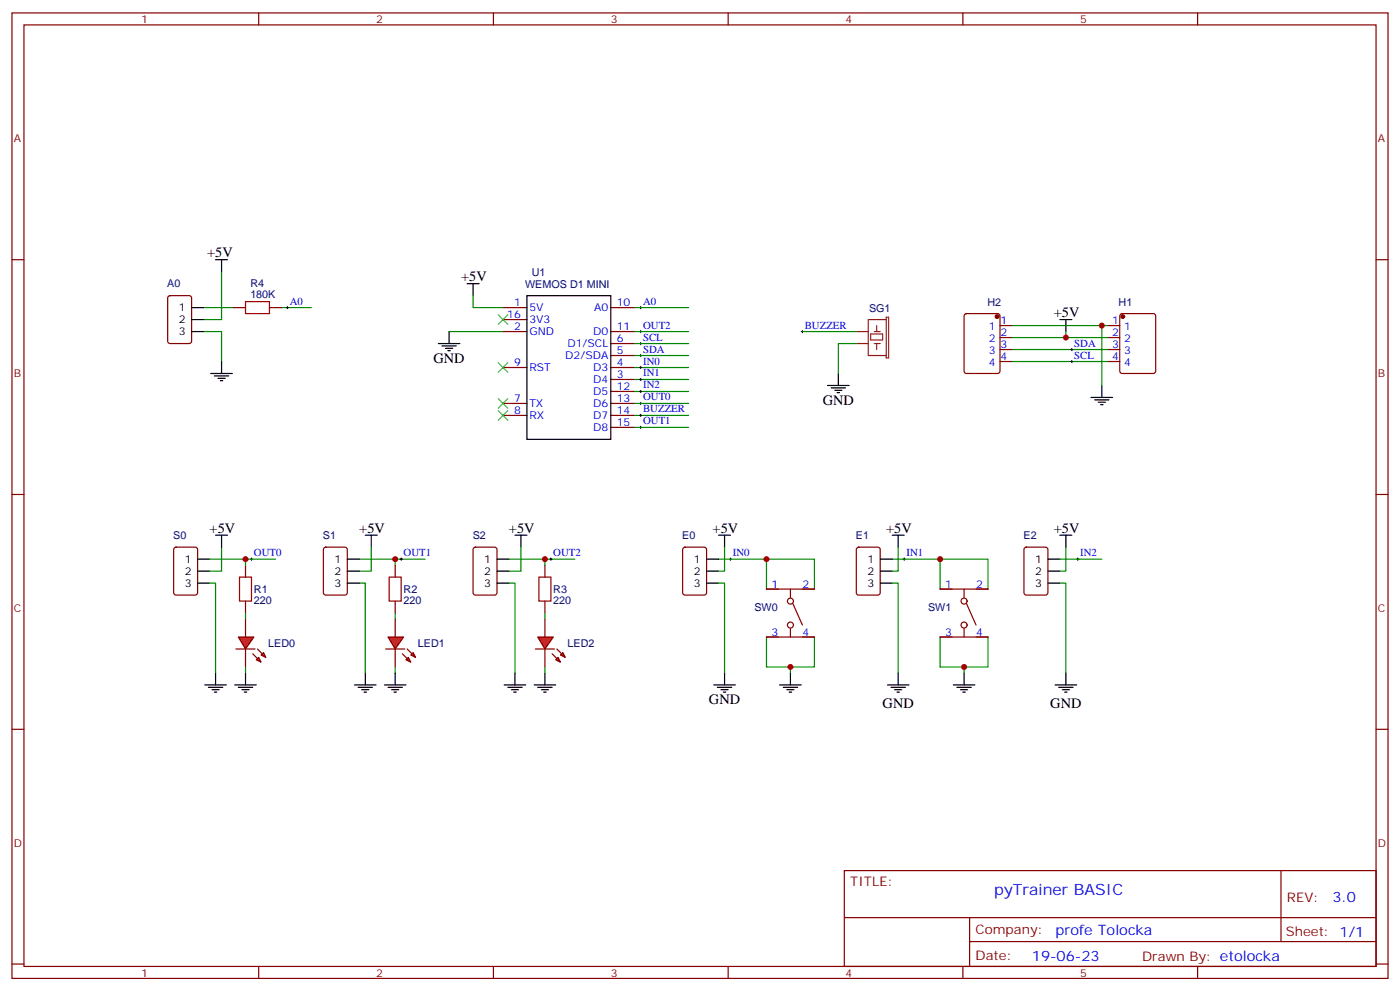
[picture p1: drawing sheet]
<svg xmlns="http://www.w3.org/2000/svg" width="412mm" height="292mm" viewBox="0 0 412 292" stroke-linecap="round" stroke-linejoin="round" font-family="sans-serif">
<g fill="none" stroke="#870000" stroke-width=".35">
<path d="M3.5 3.8h405.4v284.3h-405.4zM7.1 7.3h398.2v277.3h-398.2zM76.2 3.8v3.5M145.3 3.8v3.5M214.5 3.8v3.5M283.6 3.8v3.5M352.8 3.8v3.5M3.5 76.5h3.6M405.3 76.5h3.6M148.2 90.6h7M148.2 94.1h7M148.2 97.6h7"/>
<path d="M179.9 90.6h7.1M179.9 97.6h7.1M148.2 108.2h7M148.2 118.8h7M179.9 108.2h7.1M179.9 118.8h7.1M179.9 101.2h7.1M179.9 104.7h7.1M179.9 111.8h7.1M179.9 115.3h7.1M148.2 122.3h7M179.9 122.3h7.1"/>
<path d="M179.9 125.9h7.1M3.5 145.6h3.6M405.3 145.6h3.6M51.4 161.4l.5-.3h5.6l.7 .5v13l-.5 .6-5.8 .1-.7-.5v-12.9zM72.3 166.4v3.6M72.3 177v3.6M95.5 161.4l.5-.3h5.6l.7 .5v13l-.5 .6-5.8 .1-.7-.5-.1-12.9zM116.4 166.4v3.6M116.4 177v3.6M3.5 214.8h3.6M405.3 214.8h3.6M248.7 256.4h156.6v28.2h-156.6z"/>
<path d="M377.3 256.4v20.9M248.7 270.2h156.5M285.6 277.3h119.6M285.6 270.2v14.2M3.5 283.9h3.6M76.2 284.6v3.5M145.3 284.6v3.5M214.5 284.6v3.5M283.6 284.6v3.5M352.8 284.6v3.5M405.3 283.9h3.6"/>
</g>
<g fill="none" stroke="#000" stroke-width=".35">
<path d="M132.3 97.6v3.6M137.6 83.5h3.5M139.3 83.5v3.6M155.2 87.1h24.7v42.3h-24.7zM129.1 101.2h6.4M130.2 101.9h4.2M131.2 102.6h2.1M131.9 103.3h.7M63.5 157.6h3.5M65.3 157.6v3.5M107.6 157.6h3.5M109.4 157.6v3.5"/>
<path d="M58.2 164.7h3.5M58.2 168.2h3.5M58.2 171.7h3.5M102.3 164.7h3.5M102.3 168.2h3.5M102.3 171.7h3.5M63.5 198.2v3.5M72.3 198.2v3.5M107.6 198.2v3.5M116.4 198.2v3.5M60.3 201.7h6.4M61.4 202.4h4.2"/>
<path d="M62.4 203.1h2.2M63.1 203.8h.8M69.1 201.7h6.4M70.2 202.4h4.2M71.3 203.1h2.1M72 203.8h.7M104.4 201.7h6.4M105.5 202.4h4.2M106.5 203.1h2.2M107.2 203.8h.7M113.2 201.7h6.4M114.3 202.4h4.2"/>
<path d="M115.4 203.1h2.1M116.1 203.8h.7"/>
</g>
<g fill="none" stroke="#008700" stroke-width=".35">
<path d="M132.3 97.6h15.9M139.3 87.1v3.5h8.9M187 97.6h15.8M187 90.6h15.8M187 108.2h15.8M187 111.8h15.8M187 115.3h15.8M187 118.8h15.8M187 122.3h15.8M187 125.9h15.8M61.7 171.7h1.8v26.5M61.7 164.7h19.4"/>
<path d="M65.3 161.1v7.1h-3.6M72.3 164.7v1.7M105.8 171.7h1.8v26.5M105.8 164.7h19.4M109.4 161.1v7.1h-3.6M116.4 164.7v1.7M72.3 180.6v1.7M72.3 196.4v1.8M116.4 180.6v1.7M116.4 196.4v1.8"/>
</g>
<path d="M146.8 106.8l2.8 2.8M146.8 117.4l2.8 2.8M149.6 106.8l-2.8 2.8M149.6 117.4l-2.8 2.8M146.8 120.9l2.8 2.9M149.6 120.9l-2.8 2.9" fill="none" stroke="#3c3" stroke-width=".35"/>
<g fill="none" stroke="#000" stroke-width=".29">
<path d="M188.4 97.6h.7M188.4 90.6h.7M188.7 90.2v.7M188.7 97.3v.7M188.4 118.8h.7M188.4 108.2h.7M188.4 111.8h.7M188.4 115.3h.7M188.7 107.9v.7M188.7 111.4v.7M188.7 114.9v.7M188.7 118.5v.7"/>
<path d="M188.4 125.9h.7M188.7 125.5v.7M73.7 164.7h.7M74.1 164.3v.7"/>
</g>
<path d="M70.6 170h3.5v7h-3.5zM114.7 170h3.5v7h-3.5z" fill="none" stroke="#a10000" stroke-width=".35"/>
<g fill="#f00" stroke="#870000" stroke-width=".35">
<path d="M114.3 187.6h4.6l-2.5 3.5z"/>
<path d="M113.6 191.1h5.6z"/>
</g>
<g fill="#870000" stroke="#870000" stroke-width=".35">
<path d="M119.9 191.1l1.5 1.4z"/>
<path d="M118.5 192.5l1.4 1.5z"/>
</g>
<g fill="#f00" stroke="#870000" stroke-width=".35">
<path d="M121.7 192.2l.7 1.4-1.4-.7z"/>
<path d="M119.6 194.3l.7-.7 .7 1.4z"/>
</g>
<path d="M139.6 161.4l.5-.3h5.6l.6 .5 .1 13-.5 .6-5.8 .1-.7-.5-.1-12.9zM160.5 166.4v3.6M160.5 177v3.6M116.4 182.3v5.3M116.4 191.1v5.3" fill="none" stroke="#870000" stroke-width=".35"/>
<path d="M117.8 164.7h.7M118.2 164.3v.7" fill="none" stroke="#000" stroke-width=".29"/>
<g fill="none" stroke="#000" stroke-width=".35">
<path d="M151.7 157.6h3.5M153.5 157.6v3.5M146.4 164.7h3.5M146.4 168.2h3.5M146.4 171.7h3.5M151.7 198.2v3.5M160.5 198.2v3.5M148.5 201.7h6.4M149.6 202.4h4.2M150.6 203.1h2.2M151.3 203.8h.7M157.3 201.7h6.4"/>
<path d="M158.4 202.4h4.2M159.5 203.1h2.1M160.2 203.8h.7"/>
</g>
<path d="M149.9 171.7h1.8v26.5M149.9 164.7h19.4M153.5 161.1v7.1h-3.6M160.5 196.4v1.8" fill="none" stroke="#008700" stroke-width=".35"/>
<path d="M158.7 170h3.6v7h-3.6z" fill="none" stroke="#a10000" stroke-width=".35"/>
<g fill="#f00" stroke="#870000" stroke-width=".35">
<path d="M158.4 187.6h4.6l-2.5 3.5z"/>
<path d="M157.7 191.1h5.6z"/>
</g>
<g fill="#870000" stroke="#870000" stroke-width=".35">
<path d="M164 191.1l1.5 1.4z"/>
<path d="M162.6 192.5l1.4 1.5z"/>
</g>
<g fill="#f00" stroke="#870000" stroke-width=".35">
<path d="M165.1 192.9l.7-.7 .7 1.4z"/>
<path d="M163.7 194.3l.7-.7 .7 1.4z"/>
</g>
<g fill="none" stroke="#870000" stroke-width=".35">
<path d="M49.6 87.3l.5-.2h5.6l.7 .4v13l-.4 .6-5.9 .1-.7-.5v-12.9zM68.8 90.6h3.5M79.4 90.6h3.5M326.3 95.9h3.5M326.3 99.4h3.5M330.1 92.6l.5-.2h9.1l.7 .4v16.5l-.4 .6-9.4 .1-.7-.5-.1-16.4zM326.3 102.9h3.5M326.3 106.5h3.5M225.8 173.5h14.1M232.8 173.5v2.5M233.5 177.7l2.9 6.4M276.9 173.5h14.1"/>
<path d="M284 173.5v2.5M284.7 177.7l2.8 6.4M160.5 182.3v5.3M160.5 191.1v5.3M225.8 187.6h14.1M232.8 185.1v2.5M276.9 187.6h14.1M284 185.1v2.5"/>
<circle cx="232.8" cy="177" r=".88"/>
<circle cx="284" cy="177" r=".88"/>
<circle cx="232.8" cy="184.1" r=".88"/>
<circle cx="284" cy="184.1" r=".88"/>
</g>
<g fill="none" stroke="#000" stroke-width=".29">
<path d="M84.3 90.6h.7M84.7 90.2v.7M236 97.6h.7M236.4 97.3v.7M188.4 101.2h.7M188.4 104.7h.7M188.7 100.8v.7M188.7 104.4v.7M315.4 102.9h.7M315.4 106.5h.7M315.7 102.6v.7M315.7 106.1v.7"/>
<path d="M188.4 122.3h.7M188.7 122v.7M161.9 164.7h.7M162.3 164.3v.7M214.8 164.7h.7M215.2 164.3v.7M266 164.7h.7M266.3 164.3v.7"/>
</g>
<g fill="none" stroke="#008700" stroke-width=".35">
<path d="M60 97.6h5.3v8.9M60 90.6h8.8M65.3 80v14.1h-5.3M82.9 90.6h8.8M236.4 97.6h15.8M314 97.6v1.8h12.3M326.3 95.9h-1.7v17.6M187 101.2h15.8M187 104.7h15.8M252.2 101.2h-5.3v8.8M298.1 102.9h28.2M298.1 106.5h28.2"/>
<path d="M160.5 164.7v1.7M211.7 164.7h14.1M225.8 173.5v-8.8h14.1v8.8M262.8 164.7h14.1M276.9 173.5v-8.8h14.1v8.8M160.5 180.6v1.7M225.8 187.6v8.8h14.1v-8.8M232.8 196.4v1.8M276.9 187.6v8.8h14.1v-8.8M284 196.4v1.8"/>
</g>
<g fill="none" stroke="#000" stroke-width=".35">
<path d="M63.5 76.5h3.5M65.3 76.5v3.5M56.4 94.1h3.6M56.4 90.6h3.6M56.4 97.6h3.6M312.2 94.1h3.5M314 94.1v3.5M62.1 110h6.3M63.1 110.7h4.3M64.2 111.4h2.1M64.9 112.1h.7M65.3 106.5v3.5"/>
<path d="M243.8 113.5h6.3M244.8 114.2h4.3M245.9 114.9h2.1M246.6 115.6h.7M246.9 110v3.5M321.4 117.1h6.3M322.4 117.8h4.3M323.5 118.5h2.1M324.2 119.2h.7M324.6 113.5v3.6M232.8 198.2v3.5M284 198.2v3.5"/>
<path d="M229.7 201.7h6.3M230.7 202.4h4.2M231.8 203.1h2.1M232.5 203.8h.7M280.8 201.7h6.4M281.9 202.4h4.2M282.9 203.1h2.1M283.6 203.8h.7"/>
</g>
<path d="M252.2 97.6h3.6M256.5 98.4h3.5v1.7h-3.5zM257.5 97.6h1.8M258.2 95.9v1.7M261.1 94.1h-5.3v10.6h5.3M261.1 93.4h.7v12h-.7zM252.2 101.2h3.6M257.5 101.2h1.8M258.2 101.2v1.7" fill="none" stroke="#8c2424" stroke-width=".35"/>
<circle cx="330.7" cy="93.2" r=".53" fill="#870000" stroke="#870000" stroke-width=".35"/>
<path d="M72.3 88.8h7.1v3.6h-7.1z" fill="none" stroke="#a10000" stroke-width=".35"/>
<path d="M146.8 92.7l2.8 2.8M149.6 92.7l-2.8 2.8" fill="none" stroke="#3c3" stroke-width=".35"/>
<g fill="#f00" stroke="#870000" stroke-width=".35">
<path d="M70.2 187.6h4.6l-2.5 3.5z"/>
<path d="M69.5 191.1h5.6z"/>
</g>
<g fill="#870000" stroke="#870000" stroke-width=".35">
<path d="M75.8 191.1l1.5 1.4z"/>
<path d="M74.4 192.5l1.4 1.5z"/>
</g>
<g fill="#f00" stroke="#870000" stroke-width=".35">
<path d="M77.6 192.2l.7 1.4-1.4-.7z"/>
<path d="M75.5 194.3l.7-.7 .7 1.4z"/>
</g>
<path d="M284.2 92.6l.5-.2h9.2l.6 .4 .1 16.5-.5 .6-9.4 .1-.7-.5v-16.4zM294.6 95.9h3.5M294.6 99.4h3.5M294.6 102.9h3.5M294.6 106.5h3.5M201.3 161.4l.5-.3h5.6l.7 .5v13l-.4 .6-5.9 .1-.7-.5v-12.9zM252.5 161.4l.4-.3h5.7l.6 .5 .1 13-.5 .6-5.9 .1-.6-.5-.1-12.9zM301.9 161.4l.4-.3h5.7l.6 .5 .1 13-.5 .6-5.9 .1-.6-.5-.1-12.9zM72.3 182.3v5.3M72.3 191.1v5.3" fill="none" stroke="#870000" stroke-width=".35"/>
<g fill="none" stroke="#000" stroke-width=".35">
<path d="M211.7 157.6h3.5M213.4 157.6v3.5M262.8 157.6h3.5M264.6 157.6v3.5M312.2 157.6h3.5M314 157.6v3.5M208.1 164.7h3.6M208.1 168.2h3.6M208.1 171.7h3.6M259.3 164.7h3.5M259.3 168.2h3.5M259.3 171.7h3.5"/>
<path d="M308.7 164.7h3.5M308.7 168.2h3.5M308.7 171.7h3.5M213.4 198.2v3.5M264.6 198.2v3.5M314 198.2v3.5M210.3 201.7h6.3M211.3 202.4h4.2M212.4 203.1h2.1M213.1 203.8h.7M261.4 201.7h6.4M262.5 202.4h4.2"/>
<path d="M263.5 203.1h2.1M264.2 203.8h.7M310.8 201.7h6.3M311.9 202.4h4.2M312.9 203.1h2.1M313.6 203.8h.7"/>
</g>
<path d="M298.1 99.4h15.9M298.1 95.9h26.5M211.7 171.7h1.7v26.5M213.4 161.1v7.1h-1.7M262.8 171.7h1.8v26.5M264.6 161.1v7.1h-1.8M312.2 171.7h1.8v26.5M312.2 164.7h12.4M314 161.1v7.1h-1.8" fill="none" stroke="#008700" stroke-width=".35"/>
<path d="M317.1 164.7h.8M317.5 164.3v.7" fill="none" stroke="#000" stroke-width=".29"/>
<circle cx="293.7" cy="93.2" r=".53" fill="#870000" stroke="#870000" stroke-width=".35"/>
<g fill="#c00">
<circle cx="72.3" cy="164.7" r=".88"/>
<circle cx="116.4" cy="164.7" r=".88"/>
<circle cx="232.8" cy="196.4" r=".88"/>
<circle cx="225.8" cy="164.7" r=".88"/>
<circle cx="284" cy="196.4" r=".88"/>
<circle cx="276.9" cy="164.7" r=".88"/>
<circle cx="160.5" cy="164.7" r=".88"/>
<circle cx="314" cy="99.4" r=".88"/>
<circle cx="324.6" cy="95.9" r=".88"/>
</g>
<text font-size="4.6" fill="#00f" x="292.8" y="263.5">pyTrainer BASIC</text>
<g font-size="4.2">
<text x="61" y="75.8">+5V</text>
<text x="135.8" y="82.8">+5V</text>
<text x="310.4" y="93.4">+5V</text>
<text x="127.7" y="106.8">GND</text>
<text x="242.4" y="119.2">GND</text>
<text x="61.7" y="156.9">+5V</text>
<text x="105.8" y="156.9">+5V</text>
<text x="149.9" y="156.9">+5V</text>
<text x="209.9" y="156.9">+5V</text>
<text x="261.1" y="156.9">+5V</text>
<text x="310.4" y="156.9">+5V</text>
<text x="208.8" y="207.4">GND</text>
<text x="260" y="208.4">GND</text>
<text x="309.4" y="208.4">GND</text>
</g>
<g font-size="4.2" fill="#00f">
<text x="392.5" y="265.7">3.0</text>
<text x="310.9" y="275.2">profe Tolocka</text>
<text x="304" y="283">19-06-23</text>
</g>
<g font-size="3.9" fill="#800">
<text x="250.5" y="261">TITLE:</text>
<text x="379.1" y="265.7">REV:</text>
<text x="287.4" y="275.2">Company:</text>
<text x="378.7" y="275.8">Sheet: 1/1</text>
<text x="287.4" y="282.9">Date:</text>
<text x="336.4" y="282.9">Drawn By: etolocka</text>
</g>
<g font-size="3.2" fill="#800">
<text x="41.6" y="6.8">1</text>
<text x="110.8" y="6.8">2</text>
<text x="179.9" y="6.8">3</text>
<text x="249.1" y="6.8">4</text>
<text x="318.2" y="6.8">5</text>
<text x="4.1" y="41.9">A</text>
<text x="405.9" y="41.9">A</text>
<text x="4.1" y="111.1">B</text>
<text x="405.9" y="111.1">B</text>
<text x="4.1" y="180.2">C</text>
<text x="405.9" y="180.2">C</text>
<text x="4.1" y="249.3">D</text>
<text x="405.9" y="249.3">D</text>
<text x="41.6" y="287.6">1</text>
<text x="110.8" y="287.6">2</text>
<text x="179.9" y="287.6">3</text>
<text x="249.1" y="287.6">4</text>
<text x="318.2" y="287.6">5</text>
</g>
<g font-size="3.2" fill="#000080">
<text x="156.6" y="81.2">U1</text>
<text x="49.3" y="84.6">A0</text>
<text x="73.7" y="87.8">180K</text>
<text x="73.7" y="84.6">R4</text>
<text x="154.7" y="84.7">WEMOS D1 MINI</text>
<text x="290.9" y="90">H2</text>
<text x="329.5" y="90">H1</text>
<text x="256" y="92">SG1</text>
<text x="51" y="158.7">S0</text>
<text x="95.1" y="158.7">S1</text>
<text x="139.2" y="158.7">S2</text>
<text x="201" y="158.7">E0</text>
<text x="252.1" y="158.7">E1</text>
<text x="301.5" y="158.7">E2</text>
<text x="74.8" y="177.9">220</text>
<text x="74.8" y="174.7">R1</text>
<text x="118.9" y="177.9">220</text>
<text x="118.9" y="174.7">R2</text>
<text x="163" y="177.9">220</text>
<text x="163" y="174.7">R3</text>
<text x="222.2" y="179.9">SW0</text>
<text x="273.4" y="179.9">SW1</text>
<text x="79" y="190.5">LED0</text>
<text x="123.1" y="190.5">LED1</text>
<text x="167.2" y="190.5">LED2</text>
</g>
<g font-size="3.2" fill="#00f">
<text x="85.4" y="89.7">A0</text>
<text x="189.4" y="89.7">A0</text>
<text x="149.4" y="93.8">16</text>
<text x="151.4" y="90.2">1</text>
<text x="155.9" y="91.7">5V</text>
<text x="155.9" y="95.2">3V3</text>
<text x="175" y="91.7">A0</text>
<text x="181.7" y="90.2">10</text>
<text x="294.7" y="95.5">1</text>
<text x="327.7" y="95.5">1</text>
<text x="151.4" y="97.3">2</text>
<text x="155.9" y="98.7">GND</text>
<text x="174.8" y="98.7">D0</text>
<text x="181.7" y="97.3">11</text>
<text x="181.7" y="100.8">6</text>
<text x="189.4" y="96.8">OUT2</text>
<text x="189.4" y="100.3">SCL</text>
<text x="237.1" y="96.8">BUZZER</text>
<text x="291.2" y="97.3">1</text>
<text x="291.2" y="100.8">2</text>
<text x="294.7" y="99.1">2</text>
<text x="327.7" y="99.1">2</text>
<text x="331.2" y="97.3">1</text>
<text x="331.2" y="100.8">2</text>
<text x="151.4" y="107.9">9</text>
<text x="166.5" y="105.8">D2/SDA</text>
<text x="167.2" y="102.2">D1/SCL</text>
<text x="181.7" y="104.4">5</text>
<text x="181.7" y="107.9">4</text>
<text x="189.4" y="107.4">IN0</text>
<text x="189.4" y="103.8">SDA</text>
<text x="291.2" y="104.4">3</text>
<text x="291.2" y="107.9">4</text>
<text x="294.7" y="102.6">3</text>
<text x="294.7" y="106.1">4</text>
<text x="316.4" y="102.1">SDA</text>
<text x="316.4" y="105.6">SCL</text>
<text x="327.7" y="102.6">3</text>
<text x="327.7" y="106.1">4</text>
<text x="331.2" y="104.4">3</text>
<text x="331.2" y="107.9">4</text>
<text x="155.9" y="109.3">RST</text>
<text x="174.8" y="109.3">D3</text>
<text x="174.8" y="112.8">D4</text>
<text x="181.7" y="111.4">3</text>
<text x="189.4" y="110.9">IN1</text>
<text x="151.4" y="118.5">7</text>
<text x="155.9" y="119.9">TX</text>
<text x="174.8" y="116.3">D5</text>
<text x="174.8" y="119.9">D6</text>
<text x="181.7" y="114.9">12</text>
<text x="181.7" y="118.5">13</text>
<text x="189.4" y="117.9">OUT0</text>
<text x="189.4" y="114.4">IN2</text>
<text x="151.4" y="122">8</text>
<text x="155.9" y="123.4">RX</text>
<text x="174.8" y="123.4">D7</text>
<text x="181.7" y="122">14</text>
<text x="181.7" y="125.5">15</text>
<text x="189.4" y="125">OUT1</text>
<text x="189.4" y="121.5">BUZZER</text>
<text x="174.8" y="126.9">D8</text>
<text x="74.8" y="163.8">OUT0</text>
<text x="118.9" y="163.8">OUT1</text>
<text x="163" y="163.8">OUT2</text>
<text x="215.9" y="163.8">IN0</text>
<text x="267.1" y="163.8">IN1</text>
<text x="318.2" y="163.8">IN2</text>
<text x="227.3" y="173.1">1</text>
<text x="236.4" y="173.1">2</text>
<text x="278.4" y="173.1">1</text>
<text x="287.5" y="173.1">2</text>
<text x="227.3" y="187.3">3</text>
<text x="236.4" y="187.3">4</text>
<text x="278.4" y="187.3">3</text>
<text x="287.5" y="187.3">4</text>
</g>
<g font-size="3.2">
<text x="52.7" y="91.7">1</text>
<text x="52.7" y="95.2">2</text>
<text x="52.7" y="98.7">3</text>
<text x="54.4" y="165.7">1</text>
<text x="98.5" y="165.7">1</text>
<text x="142.6" y="165.7">1</text>
<text x="204.4" y="165.7">1</text>
<text x="255.5" y="165.7">1</text>
<text x="304.9" y="165.7">1</text>
<text x="54.4" y="169.3">2</text>
<text x="54.4" y="172.8">3</text>
<text x="98.5" y="169.3">2</text>
<text x="98.5" y="172.8">3</text>
<text x="142.6" y="169.3">2</text>
<text x="142.6" y="172.8">3</text>
<text x="204.4" y="169.3">2</text>
<text x="204.4" y="172.8">3</text>
<text x="255.5" y="169.3">2</text>
<text x="255.5" y="172.8">3</text>
<text x="304.9" y="169.3">2</text>
<text x="304.9" y="172.8">3</text>
</g>
</svg>
